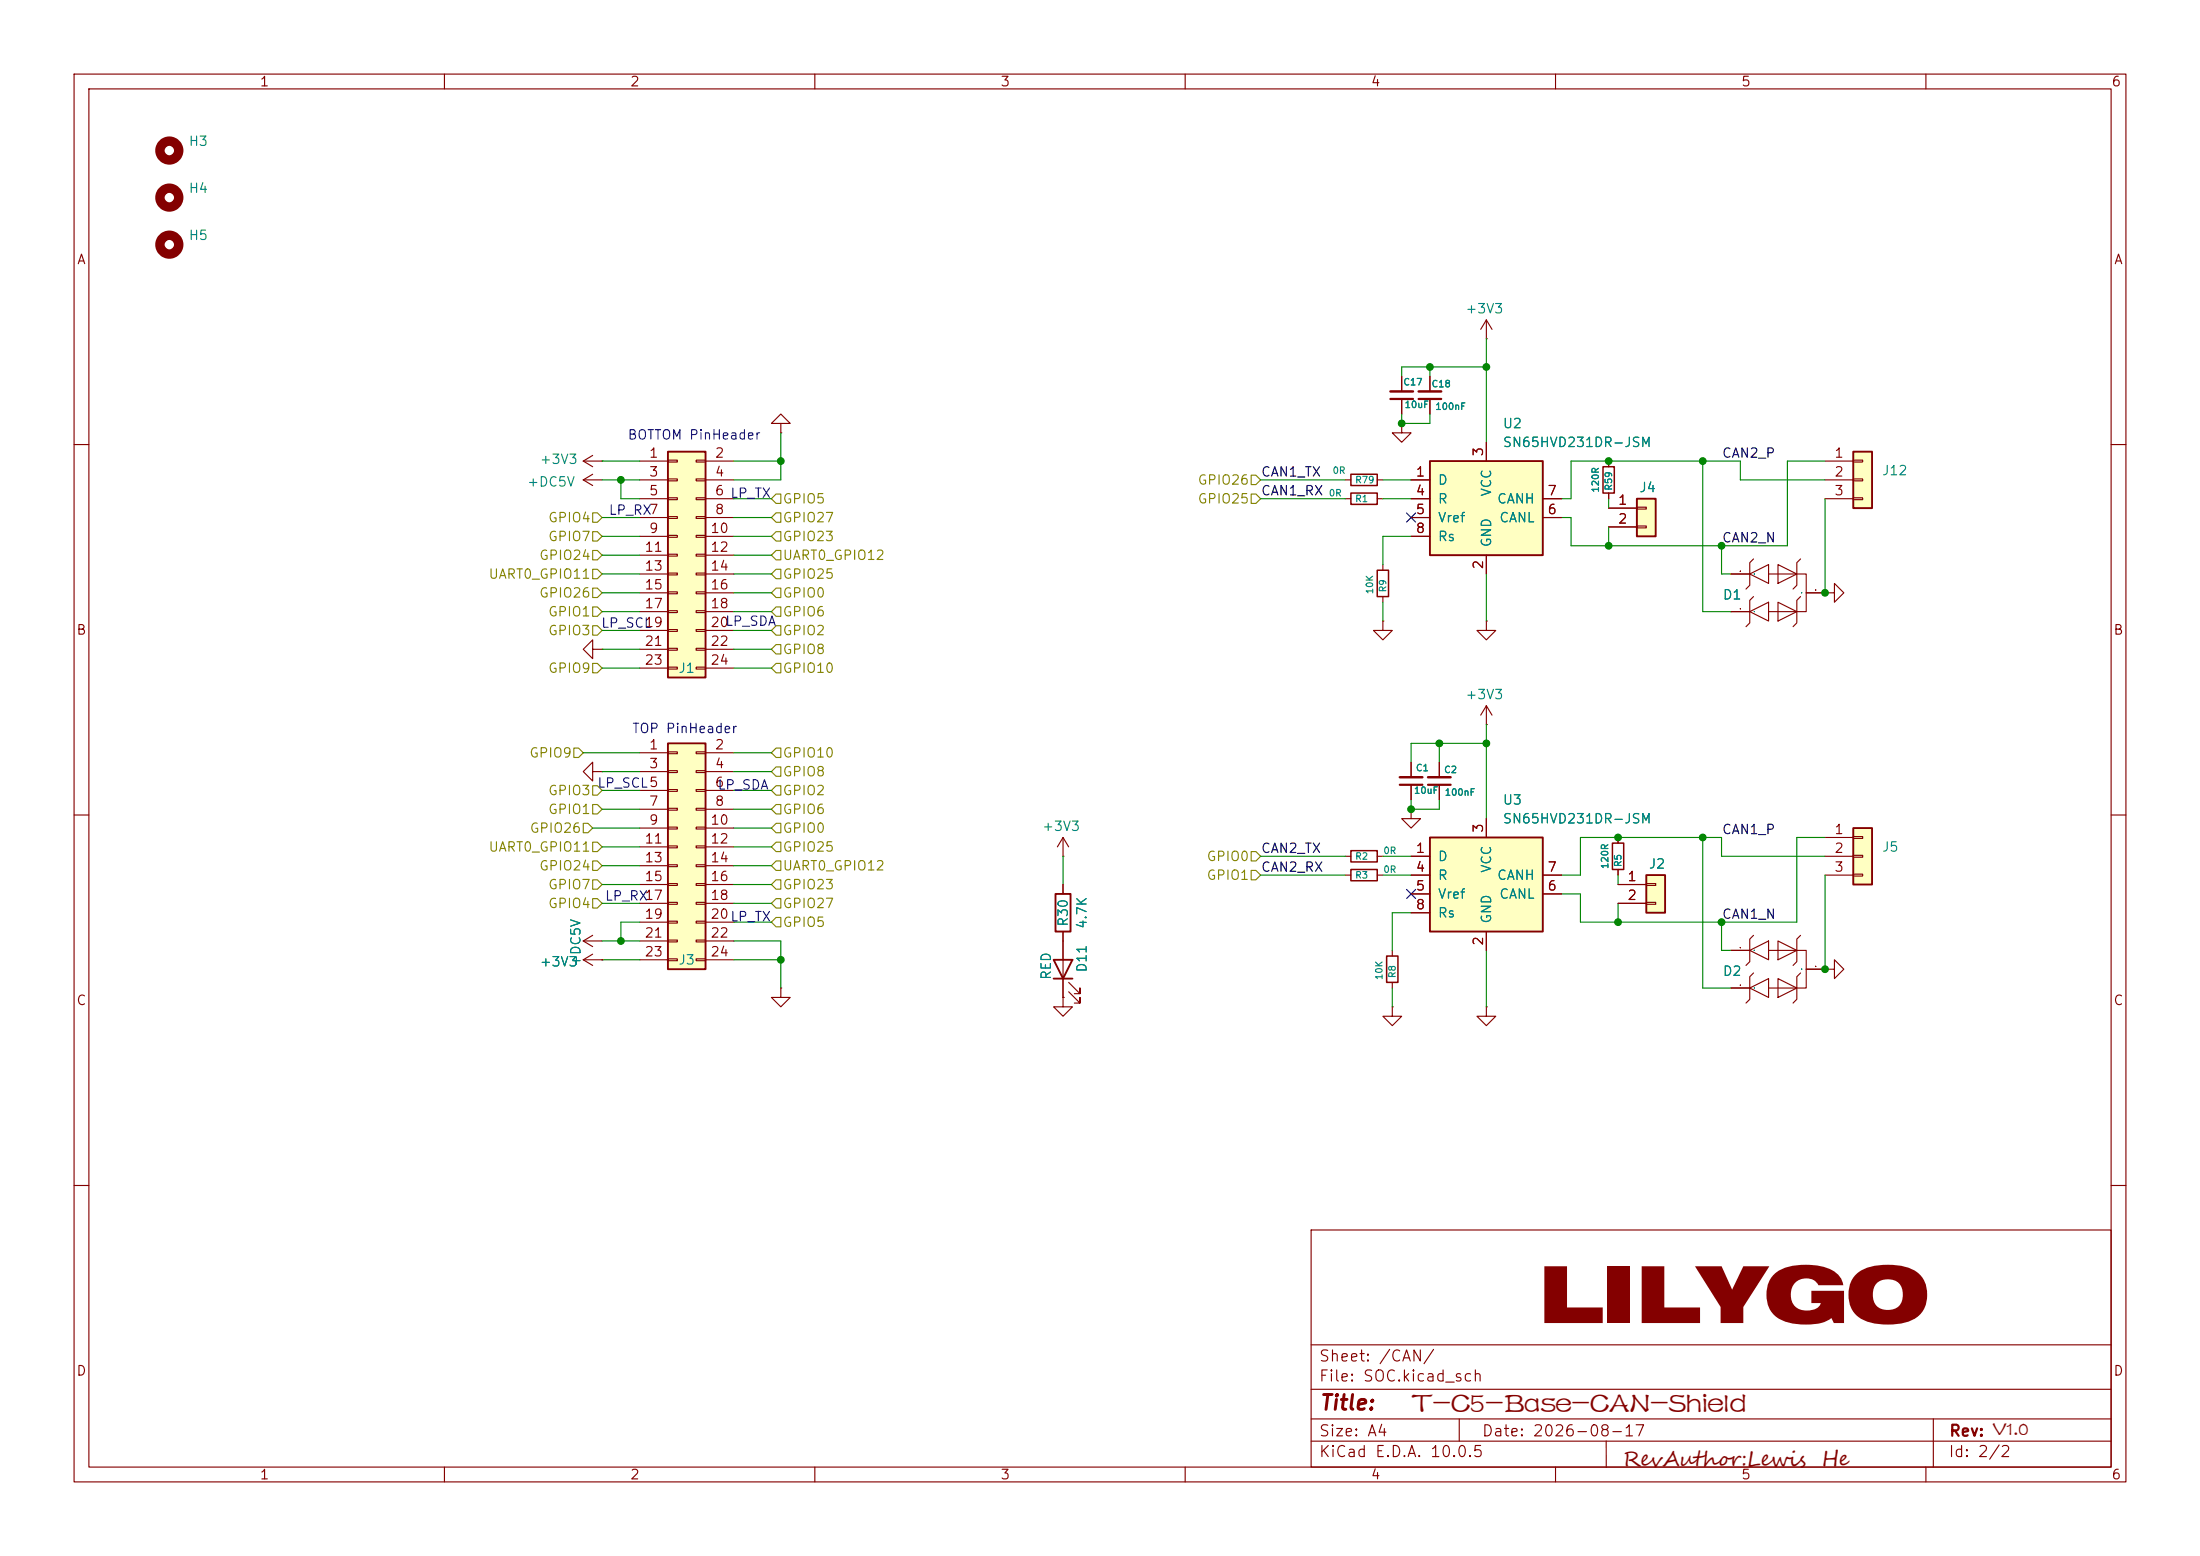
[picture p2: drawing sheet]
<svg xmlns="http://www.w3.org/2000/svg" width="297mm" height="210mm" viewBox="0 0 297 210" stroke-linecap="round" stroke-linejoin="round" font-family="sans-serif">
<g fill="none" stroke="#840000" stroke-width=".15">
<path d="M10 10h277v190h-277zM12 12h273v186h-273zM60 10v2M110 10v2M160 10v2M210 10v2M260 10v2M10 60h2M78.7 64.8l1.3 .7M78.7 64.8h2.6M80 64l-1.3 .8M285 60h2"/>
<path d="M200.7 83.8v1.3h1.2l-1.2 1.3-1.3-1.3h1.3M200.7 83.8h.1M10 110h2M218.4 113v.8M218.4 117.3v.8M285 110h2M10 160h2M177 166h108v32h-108zM285 160h2M60 198v2M110 198v2M160 198v2"/>
<path d="M177 194.5h108M177 191.5h108M177 187.5h108M177 181.5h108M197 191.5v3M210 198v2M216.8 194.5v3.6M260 198v2M261 191.5v6.5"/>
</g>
<path d="M217.7 113.8h1.5v3.5h-1.5z" fill="none" stroke="#840000" stroke-width=".2"/>
<circle cx="22.9" cy="20.3" r="1.27" fill="none" stroke="#840000" stroke-width="1.3"/>
<path d="M250.2 61h2.5v7.6h-2.5z" fill="#ffffc2"/>
<path d="M250.2 61h2.5v7.6h-2.5z" fill="none" stroke="#840000" stroke-width=".25"/>
<path d="M78.7 62.2h2.6M78.7 62.2l1.3 .8M80 61.5l-1.3 .7M81.3 62.2h.1M246.4 62.2h3.8M246.4 64.8h3.8M246.4 67.3h3.8M250.2 62.1h1.3v.3h-1.3zM250.2 64.6h1.3v.3h-1.3zM250.2 67.2h1.3v.2h-1.3zM80 87.6v1.3l-1.3-1.3 1.3-1.2v1.2h1.3M81.3 87.6h.1" fill="none" stroke="#840000" stroke-width=".15"/>
<g fill="none" stroke="#840000" stroke-width="1.3">
<circle cx="22.9" cy="26.7" r="1.27"/>
<circle cx="22.9" cy="33" r="1.27"/>
</g>
<path d="M193 113h15.3v12.7h-15.3z" fill="#ffffc2"/>
<path d="M193 113h15.3v12.7h-15.3z" fill="none" stroke="#840000" stroke-width=".25"/>
<g fill="none" stroke="#840000" stroke-width=".15">
<path d="M186.7 76.2v.8M186.7 80.5v.8M190.5 115.6h2.5M190.5 118.1h2.5M200.7 110.5v2.5M208.3 118.1h2.5M190.5 120.7h2.5M190.5 123.2h2.5M200.7 125.7v2.6M208.3 120.7h2.5M233.7 128.3h2.5M233.7 133.4h2.5"/>
<path d="M236.2 128.3l2.6-1.3v2.5zM236.2 133.4l2.6-1.3v2.5zM236.7 126.2l-.5 .5v3.1l-.5 .5M236.7 131.3l-.5 .5v3.1l-.5 .5M238.8 128.3h5v5.1h-5M240 127l2.6 1.3-2.6 1.2zM240 132.1l2.6 1.3-2.6 1.2zM243.1 126.2l-.5 .5v3.1l-.5 .5M243.1 131.3l-.5 .5v3.1l-.5 .5M243.8 130.8h2.6"/>
</g>
<path d="M185.9 77h1.6v3.5h-1.6z" fill="none" stroke="#840000" stroke-width=".2"/>
<path d="M90.2 61h5v30.4h-5z" fill="#ffffc2"/>
<path d="M90.2 61h5v30.4h-5zM142.5 120.7h2v5h-2z" fill="none" stroke="#840000" stroke-width=".25"/>
<g fill="none" stroke="#840000" stroke-width=".15">
<path d="M193 50.8v2M193 53.8v2.1M86.4 62.2h3.8M86.4 64.8h3.8M86.4 67.3h3.8M86.4 69.9h3.8M86.4 72.4h3.8M86.4 74.9h3.8M86.4 77.5h3.8M90.2 62.1h1.2v.3h-1.2zM90.2 64.6h1.2v.3h-1.2zM90.2 67.2h1.2v.2h-1.2z"/>
<path d="M90.2 69.7h1.2v.3h-1.2zM90.2 72.3h1.2v.2h-1.2zM90.2 74.8h1.2v.3h-1.2zM90.2 77.3h1.2v.3h-1.2zM90.2 79.9h1.2v.2h-1.2zM94 62.1h1.2v.3h-1.2zM94 64.6h1.2v.3h-1.2zM94 67.2h1.2v.2h-1.2zM94 69.7h1.2v.3h-1.2zM94 72.3h1.2v.2h-1.2zM94 74.8h1.2v.3h-1.2zM94 77.3h1.2v.3h-1.2z"/>
<path d="M94 79.9h1.2v.2h-1.2zM95.2 62.2h3.9M95.2 64.8h3.9M95.2 67.3h3.9M95.2 69.9h3.9M95.2 72.4h3.9M95.2 74.9h3.9M95.2 77.5h3.9M86.4 80h3.8M86.4 82.6h3.8M86.4 85.1h3.8M86.4 87.6h3.8"/>
<path d="M86.4 90.2h3.8M90.2 82.4h1.2v.3h-1.2zM90.2 85h1.2v.2h-1.2zM90.2 87.5h1.2v.3h-1.2zM90.2 90h1.2v.3h-1.2zM94 82.4h1.2v.3h-1.2zM94 85h1.2v.2h-1.2zM94 87.5h1.2v.3h-1.2zM94 90h1.2v.3h-1.2zM95.2 80h3.9M95.2 82.6h3.9M95.2 85.1h3.9"/>
<path d="M95.2 87.6h3.9M95.2 90.2h3.9M186.7 83.8v1.3h1.3l-1.3 1.3-1.3-1.3h1.3M186.7 83.8h.1M143.5 119.4v1.3M143.5 134.6v1.3h1.3l-1.3 1.3-1.3-1.3h1.3M143.5 134.6h.1M143.5 125.7v1.3"/>
</g>
<path d="M191.5 53.8h3.1" fill="none" stroke="#840000" stroke-width=".3"/>
<path d="M191.5 52.8h3.1" fill="none" stroke="#840000" stroke-width=".33"/>
<path d="M90.2 100.3h5v30.5h-5z" fill="#ffffc2"/>
<path d="M90.2 100.3h5v30.5h-5zM142.2 129.5h2.6l-1.3 2.6zM142.2 132.1h2.6" fill="none" stroke="#840000" stroke-width=".25"/>
<g fill="none" stroke="#840000" stroke-width=".15">
<path d="M105.4 57.2h-1.3l1.3-1.3 1.3 1.3h-1.3v1.2M105.4 58.4h.1M181.6 67.3h.8M185.9 67.3h.8M80 104.1v1.3l-1.3-1.3 1.3-1.2v1.2h1.3M81.3 104.1h.1M86.4 101.6h3.8M86.4 104.1h3.8M86.4 106.7h3.8M86.4 109.2h3.8M86.4 111.8h3.8M86.4 114.3h3.8"/>
<path d="M86.4 116.8h3.8M86.4 119.4h3.8M90.2 101.5h1.2v.2h-1.2zM90.2 104h1.2v.3h-1.2zM90.2 106.6h1.2v.2h-1.2zM90.2 109.1h1.2v.2h-1.2zM90.2 111.6h1.2v.3h-1.2zM90.2 114.2h1.2v.2h-1.2zM90.2 116.7h1.2v.3h-1.2zM90.2 119.3h1.2v.2h-1.2zM94 101.5h1.2v.2h-1.2zM94 104h1.2v.3h-1.2z"/>
<path d="M94 106.6h1.2v.2h-1.2zM94 109.1h1.2v.2h-1.2zM94 111.6h1.2v.3h-1.2zM94 114.2h1.2v.2h-1.2zM94 116.7h1.2v.3h-1.2zM94 119.3h1.2v.2h-1.2zM95.2 101.6h3.9M95.2 104.1h3.9M95.2 106.7h3.9M95.2 109.2h3.9M95.2 111.8h3.9M95.2 114.3h3.9"/>
<path d="M95.2 116.8h3.9M95.2 119.4h3.9M143.5 115.6h.1M143.5 113l-.8 1.3M143.5 113l.8 1.3M143.5 113v2.6M190.5 102.9v2M190.5 105.9v2.1M194.3 102.9v2M194.3 105.9v2.1M86.4 121.9h3.8M86.4 124.5h3.8"/>
<path d="M86.4 127h3.8M86.4 129.5h3.8M90.2 121.8h1.2v.2h-1.2zM90.2 124.3h1.2v.3h-1.2zM90.2 126.9h1.2v.2h-1.2zM90.2 129.4h1.2v.3h-1.2zM94 121.8h1.2v.2h-1.2zM94 124.3h1.2v.3h-1.2zM94 126.9h1.2v.2h-1.2zM94 129.4h1.2v.3h-1.2zM95.2 121.9h3.9M95.2 124.5h3.9"/>
<path d="M95.2 127h3.9M95.2 129.5h3.9M105.4 133.4v1.2h1.3l-1.3 1.3-1.3-1.3h1.3M105.4 133.4h.1M143.5 127v7.6M144.3 133.9l1.5 1.5v-.8v.8h-.8M144.3 132.6l1.5 1.5v-.7v.7h-.8"/>
</g>
<path d="M189 105.9h3M192.8 105.9h3" fill="none" stroke="#840000" stroke-width=".3"/>
<path d="M189 104.9h3M192.8 104.9h3" fill="none" stroke="#840000" stroke-width=".33"/>
<path d="M182.4 66.5h3.5v1.6h-3.5z" fill="none" stroke="#840000" stroke-width=".2"/>
<path d="M222.2 118.1h2.6v5.1h-2.6z" fill="#ffffc2"/>
<path d="M222.2 118.1h2.6v5.1h-2.6z" fill="none" stroke="#840000" stroke-width=".25"/>
<g fill="none" stroke="#840000" stroke-width=".15">
<path d="M189.2 57.2v1.2h1.3l-1.3 1.3-1.2-1.3h1.2M189.2 57.2h.1M217.2 62.2v.8M217.2 66.5v.8M181.6 118.1h.8M181.6 115.6h.8M185.9 118.1h.8M185.9 115.6h.8M190.5 109.2v1.3h1.3l-1.3 1.3-1.3-1.3h1.3M190.5 109.2h.1M218.4 119.4h3.8M222.2 119.3h1.3v.2h-1.3z"/>
<path d="M188 135.9v1.3h1.2l-1.2 1.2-1.3-1.2h1.3M188 135.9h.1M200.7 135.9v1.3h1.2l-1.2 1.2-1.3-1.2h1.3M200.7 135.9h.1M218.4 121.9h3.8M222.2 121.8h1.3v.2h-1.3z"/>
</g>
<path d="M216.4 63h1.5v3.5h-1.5zM182.4 117.3h3.5v1.6h-3.5zM182.4 114.8h3.5v1.5h-3.5z" fill="none" stroke="#840000" stroke-width=".2"/>
<path d="M193 62.2h15.3v12.7h-15.3z" fill="#ffffc2"/>
<path d="M193 62.2h15.3v12.7h-15.3z" fill="none" stroke="#840000" stroke-width=".25"/>
<g fill="none" stroke="#840000" stroke-width=".15">
<path d="M200.7 45.7h.1M200.7 43.2v2.5M200.7 59.7v2.5M200.7 43.2l-.8 1.3M200.7 43.2l.7 1.3M190.5 64.8h2.5M190.5 67.3h2.5M190.5 69.9h2.5M190.5 72.4h2.5M200.7 74.9v2.6M208.3 67.3h2.5M208.3 69.9h2.5"/>
<path d="M233.7 77.5h2.5M236.2 77.5l2.6-1.3v2.5zM236.7 75.4l-.5 .5v3.1l-.5 .5M238.8 77.5h5v5.1h-5M240 76.2l2.6 1.3-2.6 1.2zM243.1 75.4l-.5 .5v3.1l-.5 .5M233.7 82.6h2.5M236.2 82.6l2.6-1.3v2.5zM236.7 80.5l-.5 .5v3.1l-.5 .5M240 81.3l2.6 1.3-2.6 1.2zM243.1 80.5l-.5 .5v3.1l-.5 .5M243.8 80h2.6"/>
<path d="M246.4 80h1.2v-1.3l1.3 1.3-1.3 1.3v-1.3M246.4 80h.1M188 128.3v.7M188 132.6v.8"/>
</g>
<path d="M187.2 129h1.5v3.6h-1.5z" fill="none" stroke="#840000" stroke-width=".2"/>
<path d="M221 67.3h2.5v5.1h-2.5z" fill="#ffffc2"/>
<path d="M221 67.3h2.5v5.1h-2.5z" fill="none" stroke="#840000" stroke-width=".25"/>
<g fill="none" stroke="#840000" stroke-width=".15">
<path d="M181.6 64.8h.8M185.9 64.8h.8M217.2 68.6h3.8M217.2 71.1h3.8M221 68.5h1.2v.2h-1.2zM221 71h1.2v.2h-1.2zM78.7 129.5l1.3 .8M78.7 129.5h2.6M78.7 127l1.3 .8M78.7 127h2.6M80 128.8l-1.3 .7M80 126.2l-1.3 .8"/>
<path d="M81.3 129.5h.1M246.4 130.8h1.2v-1.3l1.3 1.3-1.3 1.3v-1.3M246.4 130.8h.1"/>
</g>
<path d="M182.4 64h3.5v1.5h-3.5z" fill="none" stroke="#840000" stroke-width=".2"/>
<path d="M250.2 111.8h2.5v7.6h-2.5z" fill="#ffffc2"/>
<path d="M250.2 111.8h2.5v7.6h-2.5z" fill="none" stroke="#840000" stroke-width=".25"/>
<g fill="none" stroke="#840000" stroke-width=".15">
<path d="M189.2 57.2h.1M189.2 50.8v2M189.2 53.8v2.1M193 50.8v2M193 53.8v2.1M200.7 59.7v2.5M190.5 64.8h2.5M190.5 67.3h2.5M190.5 69.9h2.5M190.5 72.4h2.5M200.7 74.9v2.6M208.3 67.3h2.5"/>
<path d="M208.3 69.9h2.5M217.2 68.6h3.8M217.2 71.1h3.8M217.2 62.2v.8M217.2 66.5v.8M233.7 77.5h2.5M200.7 97.8h.1M200.7 95.3l-.8 1.2M200.7 95.3l.7 1.2M200.7 95.3v2.5M233.7 82.6h2.5M243.8 80h2.6"/>
<path d="M246.4 80h.1M143.5 119.4v1.3M190.5 109.2h.1M190.5 115.6h2.5M190.5 118.1h2.5M190.5 102.9v2M190.5 105.9v2.1M194.3 102.9v2M194.3 105.9v2.1M200.7 110.5v2.5M208.3 118.1h2.5M218.4 119.4h3.8"/>
<path d="M218.4 113v.8M218.4 117.3v.8M246.4 113h3.8M246.4 115.6h3.8M246.4 118.1h3.8M250.2 112.9h1.3v.3h-1.3zM250.2 115.4h1.3v.3h-1.3zM250.2 118h1.3v.2h-1.3zM81.3 129.5h.1M143.5 134.6h.1M143.5 125.7v3.8M143.5 132.1v2.5"/>
<path d="M190.5 120.7h2.5M190.5 123.2h2.5M200.7 125.7v2.6M208.3 120.7h2.5M218.4 121.9h3.8M233.7 128.3h2.5M233.7 133.4h2.5M243.8 130.8h2.6M246.4 130.8h.1"/>
</g>
<path d="M187.7 53.8h3.1" fill="none" stroke="#840000" stroke-width=".3"/>
<path d="M187.7 52.8h3.1" fill="none" stroke="#840000" stroke-width=".33"/>
<g fill="none" stroke="#848400" stroke-width=".15">
<path d="M80 71.8h.6l.7 .6-.7 .6h-.6zM80 74.3h.6l.7 .6-.7 .7h-.6zM80 76.8h.6l.7 .7-.7 .6h-.6zM80 79.4h.6l.7 .6-.7 .6h-.6zM80 69.2h.6l.7 .7-.7 .6h-.6zM104.8 71.8h.6v1.2h-.6l-.7-.6zM104.8 66.7h.6v1.2h-.6l-.7-.6zM104.8 69.2h.6v1.3h-.6l-.7-.6zM104.8 79.4h.6v1.2h-.6l-.7-.6zM104.8 76.8h.6v1.3h-.6l-.7-.6zM104.8 74.3h.6v1.3h-.6l-.7-.7zM168.9 64.1h.6l.7 .7-.7 .6h-.6z"/>
<path d="M168.9 66.7h.6l.7 .6-.7 .6h-.6zM80 89.5h.6l.7 .7-.7 .6h-.6zM80 84.5h.6l.7 .6-.7 .6h-.6zM80 81.9h.6l.7 .7-.7 .6h-.6zM104.8 87h.6v1.3h-.6l-.7-.7zM104.8 84.5h.6v1.2h-.6l-.7-.6zM104.8 89.5h.6v1.3h-.6l-.7-.6zM104.8 81.9h.6v1.3h-.6l-.7-.6zM77.5 101h.6l.6 .6-.6 .6h-.6zM78.7 111.1h.7l.6 .7-.6 .6h-.7zM80 116.2h.6l.7 .6-.7 .7h-.6zM80 108.6h.6l.7 .6-.7 .7h-.6z"/>
<path d="M80 113.7h.6l.7 .6-.7 .6h-.6zM80 118.7h.6l.7 .7-.7 .6h-.6zM80 106h.6l.7 .7-.7 .6h-.6zM104.8 118.7h.6v1.3h-.6l-.7-.6zM104.8 116.2h.6v1.3h-.6l-.7-.7zM104.8 113.7h.6v1.2h-.6l-.7-.6zM104.8 108.6h.6v1.3h-.6l-.7-.7zM104.8 103.5h.6v1.3h-.6l-.7-.7zM104.8 106h.6v1.3h-.6l-.7-.6zM104.8 101h.6v1.2h-.6l-.7-.6zM104.8 111.1h.6v1.3h-.6l-.7-.6zM168.9 114.9h.6l.7 .7-.7 .6h-.6z"/>
<path d="M168.9 117.5h.6l.7 .6-.7 .6h-.6zM80 121.3h.6l.7 .6-.7 .7h-.6zM104.8 123.8h.6v1.3h-.6l-.7-.6zM104.8 121.3h.6v1.3h-.6l-.7-.7z"/>
</g>
<g fill="none" stroke="#008400" stroke-width=".15">
<path d="M105.4 58.4v6.4h-6.3M189.2 55.9v1.3h3.8v-1.3M193 49.5v1.3M200.7 45.7v14M200.7 49.5h-11.5v1.3M81.3 74.9h5.1M81.3 77.5h5.1M81.3 72.4h5.1M81.3 64.8h5.1M81.3 69.9h5.1M81.3 62.2h5.1M83.8 64.8v2.5h2.6"/>
<path d="M99.1 74.9h5M99.1 77.5h5M99.1 72.4h5M99.1 67.3h5M99.1 69.9h5M99.1 62.2h6.3M170.2 67.3h11.4M170.2 64.8h11.4M186.7 67.3h3.8M186.7 64.8h3.8M190.5 72.4h-3.8v3.8M200.7 77.5v6.3"/>
<path d="M217.2 67.3v1.3M217.2 71.1v2.6M229.9 62.2v20.4h3.8M232.4 73.7v3.8h1.3M246.4 64.8h-11.5v-2.6h-22.8v5.1h-1.3M246.4 62.2h-5.1v11.5h-29.2v-3.8h-1.3M246.4 67.3v12.7M81.3 80h5.1M81.3 82.6h5.1M81.3 85.1h5.1M81.3 87.6h5.1M81.3 90.2h5.1"/>
<path d="M99.1 80h5M99.1 82.6h5M99.1 85.1h5M99.1 87.6h5M99.1 90.2h5M186.7 81.3v2.5M200.7 97.8v12.7M78.7 101.6h7.7M80 111.8h6.4M81.3 106.7h5.1M81.3 109.2h5.1M81.3 104.1h5.1"/>
<path d="M81.3 114.3h5.1M81.3 119.4h5.1M81.3 116.8h5.1M99.1 106.7h5M99.1 109.2h5M99.1 101.6h5M99.1 104.1h5M99.1 114.3h5M99.1 119.4h5M99.1 116.8h5M99.1 111.8h5M143.5 115.6v3.8"/>
<path d="M170.2 115.6h11.4M170.2 118.1h11.4M186.7 115.6h3.8M186.7 118.1h3.8M190.5 108v1.2h3.8v-1.2M194.3 100.3v2.6M200.7 100.3h-10.2v2.6M218.4 118.1v1.3M229.9 113v20.4h3.8M246.4 113h-3.8v11.5h-29.2v-3.8h-2.6M246.4 118.1v12.7M246.4 115.6h-14v-2.6h-19v5.1h-2.6"/>
<path d="M81.3 127h5.1M81.3 129.5h5.1M81.3 121.9h5.1M86.4 124.5h-2.6v2.5M99.1 127h6.3v6.4M99.1 124.5h5M99.1 129.5h6.3M99.1 121.9h5M188 133.4v2.5M190.5 123.2h-2.5v5.1M200.7 128.3v7.6M218.4 121.9v2.6"/>
<path d="M232.4 124.5v3.8h1.3"/>
</g>
<path d="M189.9 69.2l1.2 1.3M191.1 69.2l-1.2 1.3M189.9 120l1.2 1.3M191.1 120l-1.2 1.3" fill="none" stroke="#000084" stroke-width=".15"/>
<g fill="#008400" stroke="#008400" stroke-width=".14">
<circle cx="105.4" cy="62.2" r=".46"/>
<circle cx="246.4" cy="130.8" r=".46"/>
<circle cx="232.4" cy="124.5" r=".46"/>
<circle cx="218.4" cy="124.5" r=".46"/>
<circle cx="194.3" cy="100.3" r=".46"/>
<circle cx="193" cy="49.5" r=".46"/>
<circle cx="189.2" cy="57.2" r=".46"/>
<circle cx="232.4" cy="73.7" r=".46"/>
<circle cx="217.2" cy="73.7" r=".46"/>
<circle cx="229.9" cy="62.2" r=".46"/>
<circle cx="200.7" cy="49.5" r=".46"/>
<circle cx="246.4" cy="80" r=".46"/>
<circle cx="217.2" cy="62.2" r=".46"/>
<circle cx="218.4" cy="113" r=".46"/>
<circle cx="229.9" cy="113" r=".46"/>
<circle cx="200.7" cy="100.3" r=".46"/>
<circle cx="190.5" cy="109.2" r=".46"/>
<circle cx="83.8" cy="127" r=".46"/>
<circle cx="105.4" cy="129.5" r=".46"/>
<circle cx="83.8" cy="64.8" r=".46"/>
</g>
<text font-size="10.6" fill="#840000" x="207.6" y="178.6">LILYGO</text>
<text font-size="4.2" fill="#840000" x="190.6" y="190.6">T-C5-Base-CAN-Shield</text>
<g font-size="2.8" fill="#840000">
<text x="219.1" y="197.8">RevAuthor:Lewis</text>
<text x="246" y="197.8">He</text>
<text x="269" y="193.7">V1.0</text>
</g>
<text font-size="2" fill="#840000" x="178" y="190.8">Title:</text>
<g font-size="1.5" fill="#840000">
<text x="178" y="184.1">Sheet: /CAN/</text>
<text x="178" y="186.8">File: SOC.kicad_sch</text>
<text x="178" y="197">KiCad E.D.A. 10.0.5</text>
<text x="178" y="194.2">Size: A4</text>
<text x="200" y="194.2">Date: 2026-08-17</text>
<text x="263" y="197">Id: 2/2</text>
<text x="263" y="194.2">Rev:</text>
</g>
<g font-size="1.3" fill="#840000">
<text x="35" y="12">1</text>
<text x="85" y="12">2</text>
<text x="135" y="12">3</text>
<text x="185" y="12">4</text>
<text x="235" y="12">5</text>
<text x="285" y="12">6</text>
<text x="10.3" y="36">A</text>
<text x="285.3" y="36">A</text>
<text x="87.5" y="62.1">1</text>
<text x="87.5" y="64.6">3</text>
<text x="96.4" y="62.1">2</text>
<text x="96.4" y="64.6">4</text>
<text x="191" y="64.6">1</text>
<text x="200.5" y="61.7" transform="rotate(-90 200.5 61.7)">3</text>
<text x="247.6" y="62.1">1</text>
<text x="247.6" y="64.6">2</text>
<text x="87.5" y="67.2">5</text>
<text x="96.4" y="67.2">6</text>
<text x="96.4" y="69.7">8</text>
<text x="191" y="67.2">4</text>
<text x="191" y="69.7">5</text>
<text x="208.8" y="69.7">6</text>
<text x="208.8" y="67.2">7</text>
<text x="218.3" y="68.4">1</text>
<text x="218.3" y="71">2</text>
<text x="247.6" y="67.2">3</text>
<text x="86.9" y="74.8">11</text>
<text x="86.9" y="77.3">13</text>
<text x="87.5" y="72.3">9</text>
<text x="95.8" y="72.3">10</text>
<text x="95.8" y="74.8">12</text>
<text x="95.8" y="77.3">14</text>
<text x="191" y="72.3">8</text>
<text x="200.5" y="76.9" transform="rotate(-90 200.5 76.9)">2</text>
<text x="86.9" y="79.9">15</text>
<text x="86.9" y="82.4">17</text>
<text x="95.8" y="79.9">16</text>
<text x="95.8" y="82.4">18</text>
<text x="10.2" y="86">B</text>
<text x="86.9" y="85">19</text>
<text x="86.9" y="87.5">21</text>
<text x="95.8" y="85">20</text>
<text x="95.8" y="87.5">22</text>
<text x="285.2" y="86">B</text>
<text x="86.9" y="90">23</text>
<text x="95.8" y="90">24</text>
<text x="87.5" y="101.5">1</text>
<text x="96.4" y="101.5">2</text>
<text x="87.5" y="104">3</text>
<text x="96.4" y="104">4</text>
<text x="96.4" y="106.5">6</text>
<text x="87.5" y="109.1">7</text>
<text x="87.5" y="111.6">9</text>
<text x="95.8" y="111.6">10</text>
<text x="96.4" y="109.1">8</text>
<text x="200.5" y="112.5" transform="rotate(-90 200.5 112.5)">3</text>
<text x="247.6" y="112.9">1</text>
<text x="86.9" y="114.2">11</text>
<text x="86.9" y="116.7">13</text>
<text x="86.9" y="119.2">15</text>
<text x="95.8" y="114.2">12</text>
<text x="95.8" y="116.7">14</text>
<text x="95.8" y="119.2">16</text>
<text x="191" y="115.4">1</text>
<text x="191" y="118">4</text>
<text x="208.8" y="118">7</text>
<text x="219.6" y="119.2">1</text>
<text x="247.6" y="115.4">2</text>
<text x="247.6" y="118">3</text>
<text x="86.9" y="121.8">17</text>
<text x="86.9" y="124.3">19</text>
<text x="95.8" y="121.8">18</text>
<text x="95.8" y="124.3">20</text>
<text x="191" y="120.5">5</text>
<text x="191" y="123.1">8</text>
<text x="208.8" y="120.5">6</text>
<text x="219.6" y="121.8">2</text>
<text x="86.9" y="126.9">21</text>
<text x="86.9" y="129.4">23</text>
<text x="95.8" y="126.9">22</text>
<text x="95.8" y="129.4">24</text>
<text x="200.5" y="127.7" transform="rotate(-90 200.5 127.7)">2</text>
<text x="10.2" y="136">C</text>
<text x="285.2" y="136">C</text>
<text x="10.2" y="186">D</text>
<text x="285.2" y="186">D</text>
<text x="35" y="200">1</text>
<text x="85" y="200">2</text>
<text x="135" y="200">3</text>
<text x="185" y="200">4</text>
<text x="235" y="200">5</text>
<text x="285" y="200">6</text>
</g>
<g font-size="1.3" fill="#008484">
<text x="25.4" y="20">H3</text>
<text x="25.4" y="26.4">H4</text>
<text x="25.4" y="32.7">H5</text>
<text x="197.7" y="42.6">+3V3</text>
<text x="202.8" y="58.1">U2</text>
<text x="71.1" y="66">+DC5V</text>
<text x="72.8" y="62.9">+3V3</text>
<text x="194" y="65.7">D</text>
<text x="202.8" y="60.7">SN65HVD231DR-JSM</text>
<text x="254" y="64.5">J12</text>
<text x="194" y="68.3">R</text>
<text x="194" y="70.8">Vref</text>
<text x="201.6" y="67.1" transform="rotate(-90 201.6 67.1)">VCC</text>
<text x="202" y="68.3">CANH</text>
<text x="202.3" y="70.8">CANL</text>
<text x="221.2" y="66.7">J4</text>
<text x="194" y="73.4">Rs</text>
<text x="201.6" y="73.9" transform="rotate(-90 201.6 73.9)">GND</text>
<text x="232.5" y="81.2">D1</text>
<text x="91.5" y="91.1">J1</text>
<text x="197.7" y="94.7">+3V3</text>
<text x="140.6" y="112.5">+3V3</text>
<text x="202.8" y="108.9">U3</text>
<text x="202.8" y="111.5">SN65HVD231DR-JSM</text>
<text x="194" y="116.5">D</text>
<text x="194" y="119.1">R</text>
<text x="201.6" y="117.9" transform="rotate(-90 201.6 117.9)">VCC</text>
<text x="202" y="119.1">CANH</text>
<text x="222.5" y="117.5">J2</text>
<text x="254" y="115.3">J5</text>
<text x="144.5" y="125.2" transform="rotate(-90 144.5 125.2)">R30</text>
<text x="147" y="125.5" transform="rotate(-90 147 125.5)">4.7K</text>
<text x="194" y="121.6">Vref</text>
<text x="194" y="124.2">Rs</text>
<text x="201.6" y="124.7" transform="rotate(-90 201.6 124.7)">GND</text>
<text x="202.3" y="121.6">CANL</text>
<text x="72.8" y="130.8">+3V3</text>
<text x="78.7" y="130.6" transform="rotate(-90 78.7 130.6)">+DC5V</text>
<text x="91.5" y="130.5">J3</text>
<text x="147" y="131.3" transform="rotate(-90 147 131.3)">D11</text>
<text x="142.2" y="132.3" transform="rotate(-90 142.2 132.3)">RED</text>
<text x="232.5" y="132">D2</text>
</g>
<g font-size="1.3" fill="#0000c2">
<text x="84.6" y="59.6">BOTTOM PinHeader</text>
<text x="82.1" y="69.8">LP_RX7</text>
<text x="98.5" y="67.5">LP_TX</text>
<text x="81.1" y="85">LP_SCL</text>
<text x="97.8" y="84.8">LP_SDA</text>
<text x="85.3" y="99.3">TOP PinHeader</text>
<text x="80.6" y="106.6">LP_SCL5</text>
<text x="96.8" y="106.9">LP_SDA</text>
<text x="81.6" y="121.9">LP_RX</text>
<text x="98.5" y="124.7">LP_TX</text>
</g>
<g font-size="1.3" fill="#848400">
<text x="161.6" y="65.7">GPIO26</text>
<text x="73.9" y="70.8">GPIO4</text>
<text x="105.6" y="68.3">GPIO5</text>
<text x="105.6" y="70.8">GPIO27</text>
<text x="161.6" y="68.3">GPIO25</text>
<text x="72.7" y="75.9">GPIO24</text>
<text x="73.9" y="73.4">GPIO7</text>
<text x="105.6" y="73.4">GPIO23</text>
<text x="105.6" y="75.9">UART0_GPIO12</text>
<text x="65.9" y="78.4">UART0_GPIO11</text>
<text x="72.7" y="81">GPIO26</text>
<text x="73.9" y="83.5">GPIO1</text>
<text x="105.6" y="81">GPIO0</text>
<text x="105.6" y="83.5">GPIO6</text>
<text x="105.6" y="78.4">GPIO25</text>
<text x="73.9" y="86.1">GPIO3</text>
<text x="105.6" y="88.6">GPIO8</text>
<text x="105.6" y="86.1">GPIO2</text>
<text x="73.9" y="91.1">GPIO9</text>
<text x="105.6" y="91.1">GPIO10</text>
<text x="71.4" y="102.6">GPIO9</text>
<text x="73.9" y="107.6">GPIO3</text>
<text x="105.6" y="105.1">GPIO8</text>
<text x="105.6" y="107.6">GPIO2</text>
<text x="105.6" y="102.6">GPIO10</text>
<text x="71.4" y="112.7">GPIO26</text>
<text x="73.9" y="110.2">GPIO1</text>
<text x="105.6" y="110.2">GPIO6</text>
<text x="105.6" y="112.7">GPIO0</text>
<text x="65.9" y="115.3">UART0_GPIO11</text>
<text x="72.7" y="117.8">GPIO24</text>
<text x="105.6" y="117.8">UART0_GPIO12</text>
<text x="105.6" y="115.3">GPIO25</text>
<text x="162.8" y="116.5">GPIO0</text>
<text x="162.8" y="119.1">GPIO1</text>
<text x="73.9" y="120.3">GPIO7</text>
<text x="73.9" y="122.9">GPIO4</text>
<text x="105.6" y="120.3">GPIO23</text>
<text x="105.6" y="125.4">GPIO5</text>
<text x="105.6" y="122.9">GPIO27</text>
</g>
<g font-size="1.3">
<text x="170.2" y="64.6">CAN1_TX</text>
<text x="232.4" y="62.1">CAN2_P</text>
<text x="170.2" y="67.2">CAN1_RX</text>
<text x="232.4" y="73.5">CAN2_N</text>
<text x="232.4" y="112.9">CAN1_P</text>
<text x="170.2" y="115.4">CAN2_TX</text>
<text x="170.2" y="118">CAN2_RX</text>
<text x="232.4" y="124.3">CAN1_N</text>
</g>
<g font-size=".9" fill="#008484">
<text x="189.4" y="52.2">C17</text>
<text x="193.2" y="52.5">C18</text>
<text x="189.5" y="55.3">10uF</text>
<text x="193.7" y="55.5">100nF</text>
<text x="179.8" y="64.2">0R</text>
<text x="182.9" y="65.4">R79</text>
<text x="179.3" y="67.2">0R</text>
<text x="182.9" y="68">R1</text>
<text x="216.1" y="66.6" transform="rotate(-90 216.1 66.6)">120R</text>
<text x="217.8" y="66.3" transform="rotate(-90 217.8 66.3)">R59</text>
<text x="185.6" y="80.3" transform="rotate(-90 185.6 80.3)">10K</text>
<text x="187.4" y="80" transform="rotate(-90 187.4 80)">R9</text>
<text x="190.8" y="107.4">10uF</text>
<text x="191.1" y="104.3">C1</text>
<text x="194.9" y="104.6">C2</text>
<text x="195" y="107.6">100nF</text>
<text x="182.9" y="118.8">R3</text>
<text x="182.9" y="116.2">R2</text>
<text x="186.7" y="118">0R</text>
<text x="186.7" y="115.5">0R</text>
<text x="217.3" y="117.4" transform="rotate(-90 217.3 117.4)">120R</text>
<text x="219.1" y="117.1" transform="rotate(-90 219.1 117.1)">R5</text>
<text x="186.9" y="132.3" transform="rotate(-90 186.9 132.3)">10K</text>
<text x="188.6" y="132.1" transform="rotate(-90 188.6 132.1)">R8</text>
</g>
</svg>
